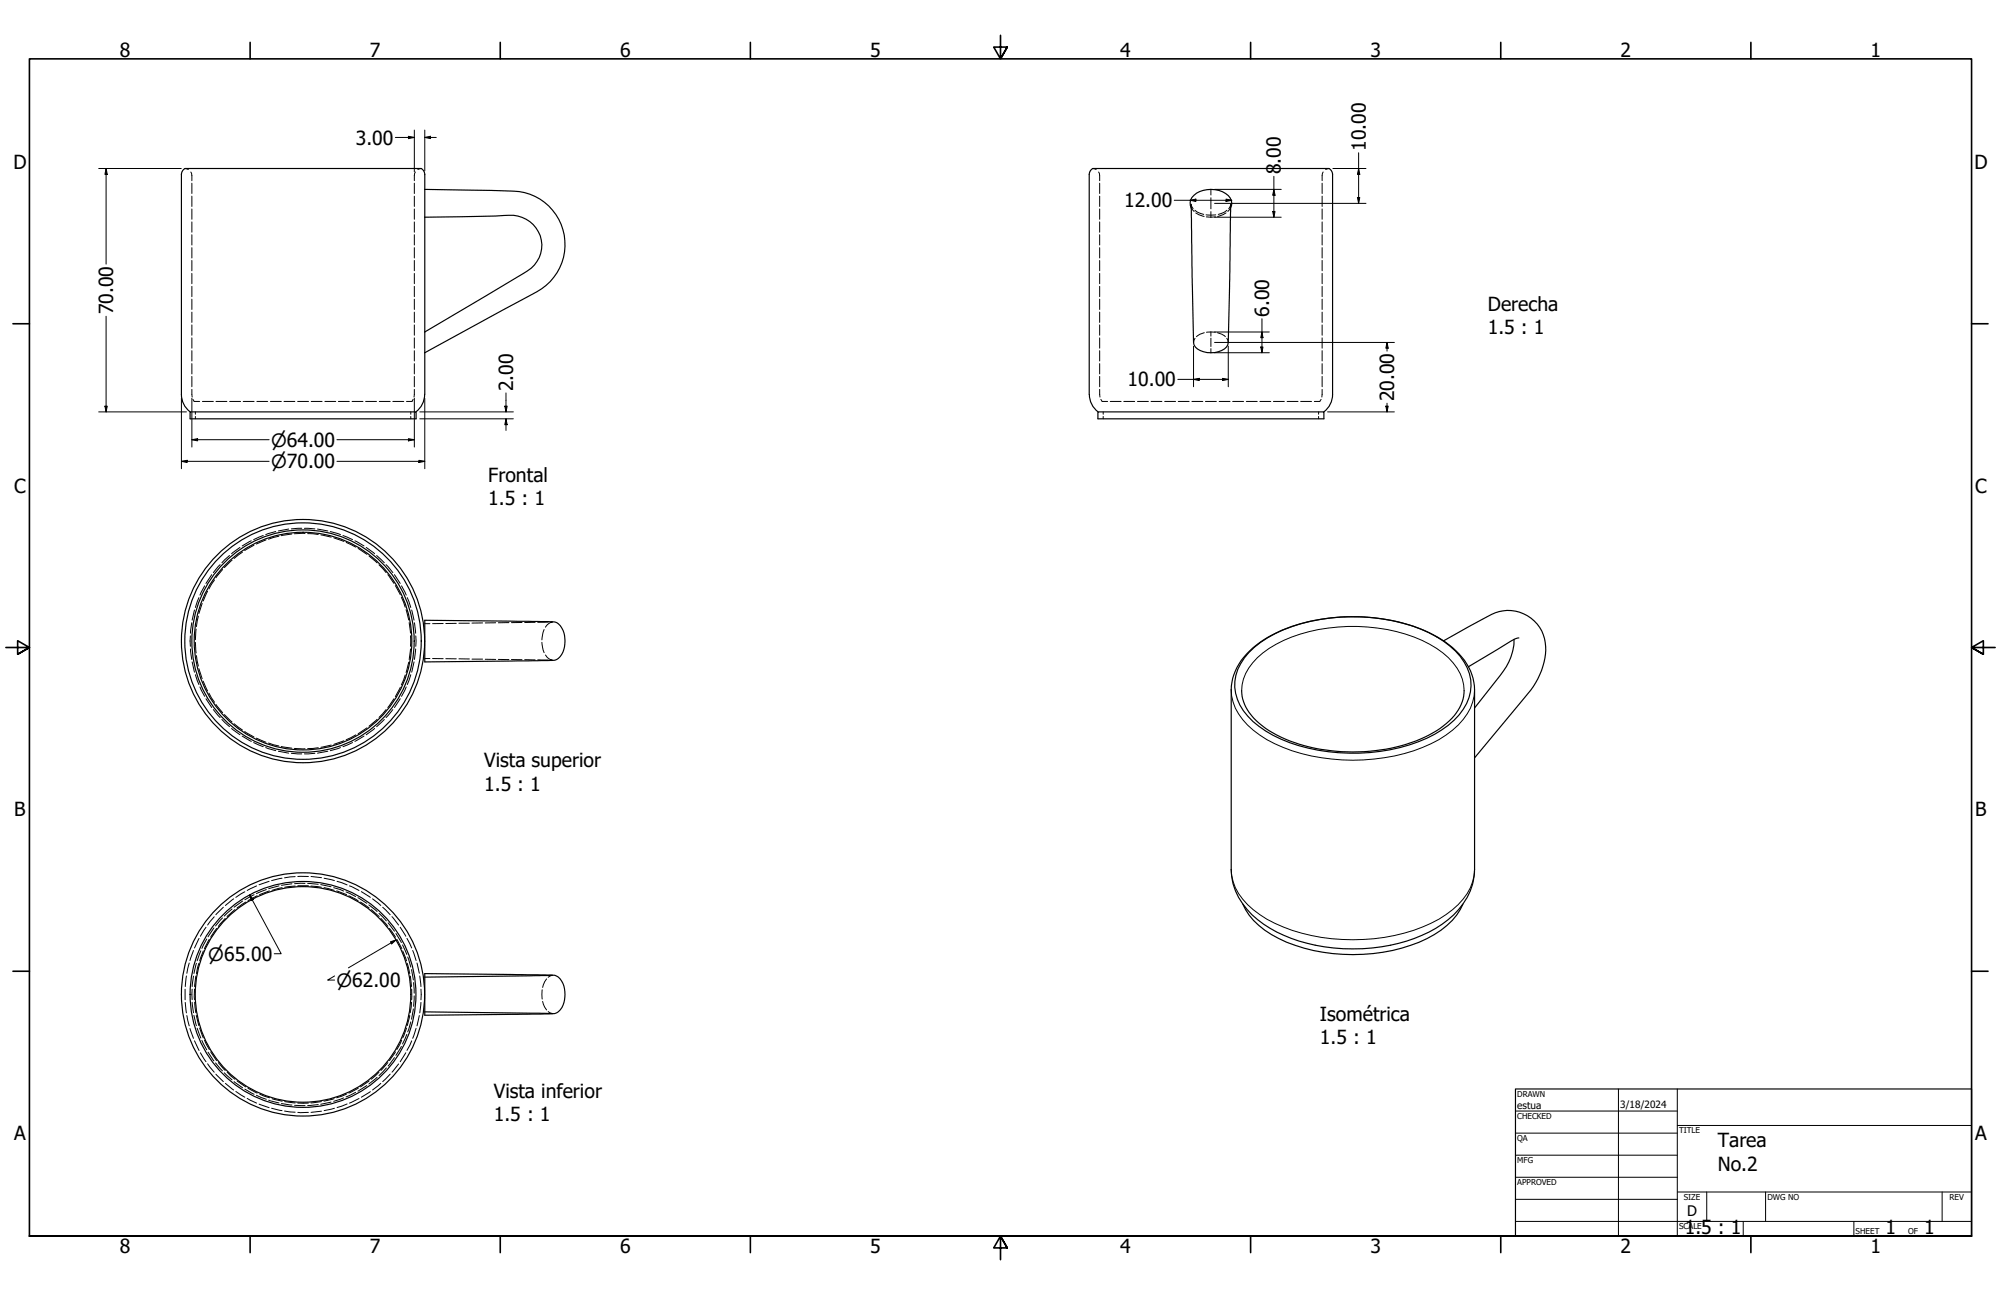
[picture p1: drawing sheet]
<svg xmlns="http://www.w3.org/2000/svg" width="864mm" height="559mm" viewBox="0 0 864 559" stroke-linecap="round" stroke-linejoin="round" font-family="sans-serif">
<!-- layer: Hidden (ANSI) -->
<g fill="none" stroke="#000" stroke-width=".43">
<path d="M79.8 72.7l1.5 .5M82.4 74.2l.4 1.6v2.2M82.8 79.1v4.4M178.8 79.1v4.4M179.3 74.2l-.5 1.6v2.2M181.8 72.7l-1.5 .5M471.6 72.7l1.5 .5M474.2 74.2l.4 1.6v2.2M474.6 79.1v4.4M570.6 79.1v4.4M571.1 74.2l-.5 1.6v2.2M573.6 72.7l-1.5 .5"/>
<path d="M82.8 84.6v4.5M82.8 90.2v4.4M82.8 95.8v4.4M178.8 84.6v4.5M178.8 90.2v4.4M178.8 95.8v4.4M474.6 84.6v4.5M474.6 90.2v4.4M474.6 95.8v4.4M514 88.1l.9 1.9M514.1 89.7l1.3 1.5M515.7 90.7l1.1 .9 2.7 .9"/>
<path d="M516.1 91.9l3.6 1.5M520.5 92.7h4.2M520.6 93.6l2 .1M522.6 81.7v2.4M522.6 85.3v4.8M522.6 91.3v2.4M524.6 93.6l-2 .1M529.1 91.9l-3.6 1.5M529.5 90.7l-1.1 .9-2.6 .9M531.1 89.7l-1.2 1.5M531.2 88.1l-.9 1.9M570.6 84.6v4.5"/>
<path d="M570.6 90.2v4.4M570.6 95.8v4.4M82.8 101.3v4.4M82.8 106.9v4.4M82.8 112.4v4.4M82.8 118v4.4M178.8 101.3v4.4M178.8 106.9v4.4M178.8 112.4v4.4M178.8 118v4.4M474.6 101.3v4.4M474.6 106.9v4.4"/>
<path d="M474.6 112.4v4.4M474.6 118v4.4M570.6 101.3v4.4M570.6 106.9v4.4M570.6 112.4v4.4M570.6 118v4.4M82.8 123.6v4.4M82.8 129.1v4.4M82.8 134.7v4.4M178.8 123.6v4.4M178.8 129.1v4.4M178.8 134.7v4.4"/>
<path d="M474.6 123.6v4.4M474.6 129.1v4.4M474.6 134.7v4.4M570.6 123.6v4.4M570.6 129.1v4.4M570.6 134.7v4.4M82.8 140.2v4.5M82.8 145.8v4.4M82.8 151.3v4.5M82.8 156.9v4.5M178.8 140.2v4.5M178.8 145.8v4.4"/>
<path d="M178.8 151.3v4.5M178.8 156.9v4.5M474.6 140.2v4.5M474.6 145.8v4.4M474.6 151.3v4.5M474.6 156.9v4.5M515.7 146l-.6 1.8M519.7 143.6l-1.8 .6-1.5 1.1M522.6 143.3l-1.9 .1M522.6 143.3l1.9 .1M522.6 143.3v1.7M522.6 145.9v3.6"/>
<path d="M522.6 150.4v1.8M525.5 143.6l1.8 .6 1.5 1.1M529.5 146l.6 1.8M570.6 140.2v4.5M570.6 145.8v4.4M570.6 151.3v4.5M570.6 156.9v4.5M82.8 168l.1 3.3M82.8 162.4v4.5M83.2 172.3l.6 .9h2.4M84.3 177.7v1.1M84.3 179.7v1"/>
<path d="M87.4 173.2h4.7M93.2 173.2h4.7M99.1 173.2h4.7M105 173.2h4.7M110.9 173.2h4.6M116.7 173.2h4.7M122.6 173.2h4.7M128.5 173.2h4.7M134.3 173.2h4.7M140.2 173.2h4.7M146 173.2h4.7M152 173.2h4.7"/>
<path d="M157.8 173.2h4.7M163.7 173.2h4.7M169.5 173.2h4.7M177.3 177.7v1.1M177.3 179.7v1M178.3 172.3l-.5 .9h-2.3M178.8 168l-.1 3.3M178.8 162.4v4.5M474.6 168l.1 3.3M474.6 162.4v4.5M475.1 172.3l.6 .9h2.3M476.1 177.7v1.1"/>
<path d="M476.1 179.7v1M479.2 173.2h4.7M485 173.2h4.7M490.9 173.2h4.7M496.8 173.2h4.7M502.7 173.2h4.7M508.5 173.2h4.7M514.4 173.2h4.7M520.3 173.2h4.7M526.2 173.2h4.7M532 173.2h4.7M537.9 173.2h4.7"/>
<path d="M543.8 173.2h4.6M549.6 173.2h4.7M555.5 173.2h4.7M561.3 173.2h4.7M569.1 177.7v1.1M569.1 179.7v1M570.2 172.3l-.6 .9h-2.4M570.6 168l-.1 3.3M570.6 162.4v4.5M99.1 239.7l-3.3 3.1M103.6 236.2l-3.7 2.8M104.6 238.3l-3.6 2.7"/>
<path d="M108.5 233.4l-4 2.2M109.6 235.3l-4 2.3M113.6 231.1l-4.1 1.8M114.8 233l-4.2 1.8M119 229.4l-4.3 1.3M120.3 231.4l-4.4 1.3M124.6 228.3l-4.5 .8M125.9 230.4l-4.5 .7M130.2 228l-4.5 .2M131.4 228l4.5 .2M131.6 230.2l-4.5 .1M132.8 230.3l4.6 .3"/>
<path d="M137 228.3l4.5 .8M138.5 230.8l4.4 1M142.6 229.4l4.3 1.3M144.1 232.1l4.3 1.5M148 231.1l4.1 1.8M149.4 234.1l4.1 2M153.2 233.4l3.9 2.2M154.6 236.7l3.8 2.5M158.1 236.2l3.6 2.8M159.3 239.9l3.5 3M162.6 239.7l3.3 3.1M85.9 257.9l-1.6 4.2"/>
<path d="M88.3 252.8l-2 4M89.6 255.1l-1.9 4.2M91.4 248l-2.5 3.8M92.6 250.3l-2.4 3.8M95 243.6l-2.9 3.5M96.1 245.7l-2.9 3.6M100.1 241.7l-3.3 3.2M163.6 243.7l3 3.4M166.6 243.6l2.9 3.5M167.4 248l2.6 3.7M170.2 248l2.5 3.8M170.6 252.7l2.2 4"/>
<path d="M173.2 257.7l1.7 4.3M173.3 252.8l2 4M175.8 257.9l1.5 4.2M82.2 274.4v4.5M82.7 268.7l-.5 4.5M83.9 263.2l-1 4.4M84.3 277.2l.3 4.5M84.6 271.5l-.3 4.5M85.6 265.9l-.8 4.5M87.2 260.3l-1.3 4.4M175.3 263.1l1.1 4.4M176.6 268.7l.6 4.5"/>
<path d="M177.2 274.3v4.6M177.7 263.2l1 4.4M178.9 268.7l.5 4.5M179.5 274.4v4.5M183.3 269.1h2.2M191.3 269l-4.6 .1M196.9 269h-4.5M198.1 268.9h4.5M208.3 268.8l-4.6 .1M213.9 268.7l-4.5 .1M219.6 268.7h-4.5M225.3 268.6l-4.6 .1"/>
<path d="M230.9 268.5l-4.5 .1M233.9 277.2l.9 4.4M234.8 271.7l-.9 4.4M236.7 268.4l-4.6 .1M237.7 268.4h.7l-.3 .1a4.2 4.2 0 0 0-2.7 2.1M82.2 280l.5 4.5M82.9 285.6l1 4.5M84.3 291.1l1.6 4.3M84.8 282.9l.8 4.5M85.9 288.5l1.3 4.4M86.3 296.4l2 4.1M87.7 293.9l1.9 4.2"/>
<path d="M90.2 299.1l2.4 3.9M172.8 296.5l-2.2 4.1M174.9 291.3l-1.7 4.2M175.3 296.4l-2 4.1M176.4 285.8l-1.1 4.4M177.2 280l-.6 4.6M177.3 291.1l-1.5 4.3M178.7 285.6l-1 4.5M179.4 280l-.5 4.5M183.3 284.2h2.2M186.7 284.2h4.6M192.4 284.2l4.5 .1"/>
<path d="M198.1 284.3l4.5 .1M203.7 284.4h4.6M209.4 284.5h4.5M215.1 284.5l4.5 .1M220.7 284.6l4.6 .1M226.4 284.7h4.5M232.1 284.7l4.6 .1M235.4 282.6l.1 .1a3.8 3.8 0 0 0 2.9 2.2h-.7M88.9 301.5l2.5 3.8M92.1 306.2l2.9 3.4M93.2 304l2.9 3.5M95.8 310.5l3.3 3.1"/>
<path d="M96.8 308.4l3.3 3.1M99.9 314.3l3.7 2.8M101 312.3l3.6 2.7M104.5 317.6l4 2.3M105.6 315.7l4 2.3M110.6 318.5l4.2 1.8M148.4 319.7l-4.3 1.5M153.5 317.1l-4.1 2.1M157.1 317.6l-3.9 2.3M158.4 314.1l-3.8 2.5M161.7 314.3l-3.6 2.8M162.8 310.4l-3.5 3"/>
<path d="M165.9 310.5l-3.3 3.1M166.6 306.2l-3 3.4M169.5 306.2l-2.9 3.4M170 301.6l-2.6 3.7M172.7 301.5l-2.5 3.8M109.5 320.4l4.1 1.8M114.7 322.6l4.3 1.3M115.9 320.6l4.4 1.3M120.1 324.2l4.5 .8M121.4 322.1l4.5 .7M125.7 325.1l4.5 .2M127.1 323l4.5 .1"/>
<path d="M135.9 325.1l-4.5 .2M137.4 322.6l-4.6 .4M141.5 324.2l-4.5 .8M142.9 321.5l-4.4 1M146.9 322.6l-4.3 1.3M152.1 320.4l-4.1 1.8M121.7 379l-4.5 1M127.4 378.3l-4.6 .5M128.5 378.2h4.6M134.2 378.2l4.5 .5M139.9 379l4.4 1M92.5 395.6l-2.9 3.6"/>
<path d="M96 396.1l-3 3.4M96.4 391.5l-3.2 3.2M97.2 396.3l-3 3.4M100.1 392.2l-3.3 3.1M100.8 387.9l-3.5 2.8M101.4 392.5l-3.4 3M104.7 388.8l-3.7 2.7M105.7 384.8l-3.9 2.4M106 389.3l-3.7 2.5M109.7 386.1l-4 2.1M110.7 382.3l-4 1.9M111 386.5l-4 2.2"/>
<path d="M114.9 383.9l-4.2 1.7M116.1 380.3l-4.3 1.5M116.3 384.4l-4.3 1.7M120.4 382.3l-4.4 1.2M121.8 383l-4.4 1.2M126 381.4l-4.5 .6M127.4 382.3l-4.5 .5M128.5 382.2h4.6M131.6 381.2l-4.5 .1M132.8 381.2l4.6 .4M134.2 382.3l4.5 .5M138.4 381.7l4.5 1"/>
<path d="M139.8 383l4.4 1.2M144 383l4.3 1.5M145.3 384.4l4.2 1.7M145.5 380.3l4.3 1.5M149.4 384.9l4.1 1.9M150.6 386.5l4 2.2M150.8 382.3l4.1 1.9M154.5 387.3l3.8 2.5M155.6 389.3l3.7 2.5M156 384.7l3.8 2.5M159.2 390.5l3.6 2.8M160.2 392.5l3.4 3"/>
<path d="M160.8 387.9l3.5 2.8M163.6 394.1l3.2 3.3M164.4 396.3l3 3.4M165.2 391.5l3.2 3.2M167.5 398.2l2.7 3.6M169.2 395.5l2.8 3.7M81.7 415.5l-1.1 4.5M83.5 410.1l-1.5 4.4M84.8 415.7l-1.1 4.4M85.9 415.7l-1.1 4.4M85.9 404.9l-2 4.2M86.7 410.3l-1.6 4.3"/>
<path d="M87.8 410.3l-1.6 4.3M88.9 400.1l-2.4 3.9M89.2 405.2l-2.1 4.1M90.4 405.3l-2.2 4M92.3 400.4l-2.5 3.8M93.5 400.6l-2.6 3.8M168.1 400.6l2.6 3.8M170.9 402.8l2.3 3.9M171.3 405.3l2.1 4M172.7 400.1l2.4 3.9M173.7 407.7l1.9 4.2M173.8 410.3l1.7 4.3"/>
<path d="M175.6 404.9l2.1 4.2M175.8 415.7l1 4.4M176 412.9l1.3 4.4M177.6 418.4l.8 4.4M178.1 410.1l1.5 4.4M180 415.5l1 4.5M79.9 426.8v4.6M79.9 432.6l.6 4.5M80.5 421.1l-.6 4.6M80.6 438.2l1.1 4.5M82.9 432.5l.6 4.5M82.9 426.8v4.6"/>
<path d="M83.5 421.2l-.6 4.5M83.7 438.1l1.1 4.5M83.9 426.8v4.6M84 432.5l.5 4.5M84.5 421.2l-.6 4.5M84.7 438.1l1.1 4.4M176.8 438.1l-1 4.4M177.1 421.2l.5 4.5M177.6 432.5l-.6 4.5M177.7 426.8v4.6M178.4 435.4l-.8 4.4M178.5 424l.3 4.6"/>
<path d="M178.8 429.7l-.3 4.5M181 438.2l-1 4.5M181.2 421.1l.5 4.6M181.7 432.6l-.5 4.5M181.7 426.8v4.6M234 427.1v4M234.2 432.1l.9 2.5 .8 1.2M235.9 422.4l-.8 1.2-.9 2.5M236.6 436.5l1.8 .9M238.4 420.9l-1.8 .8M82 443.8l1.5 4.3M83.9 449.1l2 4.2"/>
<path d="M85.1 443.7l1.6 4.2M86.2 443.6l1.6 4.3M86.5 454.3l2.4 3.9M87.1 448.9l2.1 4.1M88.3 448.9l2.1 4M89.6 459l2.9 3.7M89.8 454l2.5 3.8M90.9 453.9l2.6 3.7M93 458.7l3 3.4M94.2 458.5l3 3.4M167.4 458.5l-3 3.4M170.2 456.4l-2.7 3.6"/>
<path d="M170.7 453.9l-2.6 3.7M172 459.1l-2.8 3.6M173.2 451.5l-2.3 3.9M173.4 448.9l-2.1 4M175.1 454.3l-2.4 3.9M175.5 443.6l-1.7 4.3M175.6 446.3l-1.9 4.2M177.3 440.9l-1.3 4.4M177.7 449.1l-2.1 4.2M179.6 443.7l-1.5 4.4M93.2 463.5l3.2 3.2M96.8 462.9l3.3 3.1"/>
<path d="M97.3 467.5l3.5 2.8M98 462.7l3.4 3M101 466.7l3.7 2.7M101.8 471l3.9 2.5M102.3 466.4l3.7 2.6M105.7 470l4 2.2M106.7 474l4 2M107 469.6l4 2.1M110.7 472.6l4.2 1.7M111.8 476.4l4.3 1.6M112.1 472.1l4.2 1.6M116 474.7l4.4 1.2"/>
<path d="M117.2 478.2l4.5 1M117.4 474.1l4.4 1.1M121.5 476.2l4.5 .6M122.8 479.4l4.6 .5M122.9 475.4l4.5 .5M127.1 476.9l4.5 .2M128.5 480h4.6M128.5 476h4.6M137.4 476.6l-4.6 .4M138.7 475.4l-4.5 .5M138.7 479.5l-4.5 .5M142.9 475.6l-4.5 .9"/>
<path d="M144.2 474.1l-4.4 1.1M144.3 478.2l-4.4 1M148.3 473.8l-4.3 1.4M149.5 472.1l-4.2 1.6M149.8 476.4l-4.3 1.5M153.5 471.4l-4.1 1.9M154.6 469.6l-4 2.1M154.9 474l-4.1 2M158.3 468.4l-3.8 2.5M159.3 466.4l-3.7 2.6M159.8 471l-3.8 2.5M162.8 464.9l-3.6 2.8"/>
<path d="M163.6 462.7l-3.4 3M164.3 467.5l-3.5 2.8M166.8 460.8l-3.2 3.3M168.4 463.5l-3.2 3.2"/>
</g>
<!-- layer: Visible (ANSI) -->
<g fill="none" stroke="#000" stroke-width=".51">
<path d="M183.3 81.7l28.8 .5a42.2 42.2 0 0 1 16.6 1.6 23.3 23.3 0 0 1 15.1 21.3 23.3 23.3 0 0 1-14.1 21.9l-46.4 25.2M183.3 93.7a467.1 467.1 0 0 0 36.3-.8 13.1 13.1 0 0 1 13.8 9.7 13.1 13.1 0 0 1-7.3 15.3l-42.8 25.4M514 88.1l1.1 59.7a5.8 5.8 0 0 0 5.9 4.3 9.1 9.1 0 0 0 8.9-3.3l.8-25.3 .5-35.4M514.1 89.7a4.8 4.8 0 0 1 2.3-6.3 11.6 11.6 0 0 1 14.5 2 4.2 4.2 0 0 1 .2 4.3M82 177.7h97.6v3h-97.6zM183.3 170.2a9.4 9.4 0 0 1-3.8 7.5M183.3 170.2v-94.9l-.4-1.5-1.1-1.1h-102l-.4 .3-.9 1.3-.2 1v94.9a9.4 9.4 0 0 0 3.7 7.5M473.8 177.7h97.6v3h-97.6zM473.9 177.7a9.6 9.6 0 0 1-3.8-7.5v-94.9l.2-1 .9-1.3 .4-.3h102l1.1 1.1 .4 1.5v94.9a9.4 9.4 0 0 1-3.7 7.5M183.3 267.7l51.8 .5a8.9 8.9 0 0 1 5.9 1 11.2 11.2 0 0 1 0 14.9 6.2 6.2 0 0 1-4.6 1l-53.1 .5zM623 276.5l19.3-10.6a16.4 16.4 0 0 1 18.4 .8 16.4 16.4 0 0 1 6 17.3 34.2 34.2 0 0 1-8.5 16.8l-21.8 26.2M653.4 275.9a23.3 23.3 0 0 1-5.9 15.5l-11.1 14.1"/>
<path d="M655.5 275.3l-3.4 1.3-18.4 11.1M535.9 298a20.7 20.7 0 0 0 10.3 16.3 71.6 71.6 0 0 0 47.3 9.6 56.7 56.7 0 0 0 32-12.9 18.3 18.3 0 0 0 6.4-13M538 282.2a56.5 56.5 0 0 1 33.4-15.2 79.7 79.7 0 0 1 49 7.9 31.2 31.2 0 0 1 15.4 17.8l.6 5v77.5a27.6 27.6 0 0 1-11.4 21.6 65.7 65.7 0 0 1-41.1 12.6 65.7 65.7 0 0 1-41.2-12.6 27.6 27.6 0 0 1-11.3-21.6v-77.5a23.3 23.3 0 0 1 6.6-15.5zM539.1 281.5a54.2 54.2 0 0 1 30.9-14.2 78.8 78.8 0 0 1 50 7.5 29.3 29.3 0 0 1 14.2 15.9 19.7 19.7 0 0 1-6.6 20.1 61.2 61.2 0 0 1-36.4 13.9 76.4 76.4 0 0 1-44.9-9.2 27.4 27.4 0 0 1-13-16.4 19.2 19.2 0 0 1 5.8-17.6zM536.4 390.1a33.5 33.5 0 0 0 18.9 16.5 78.3 78.3 0 0 0 60.6-1.6 31.9 31.9 0 0 0 15.5-14.9M183.3 420.1l51.8 .6a8.9 8.9 0 0 1 5.9 .9 11.2 11.2 0 0 1 0 15 6.2 6.2 0 0 1-4.6 .9l-53.1 .6zM183.3 436.6l55.1 .8M238.4 420.9l-55.1 .7"/>
<circle cx="130.8" cy="276.6" r="52.5"/>
<circle cx="130.8" cy="276.6" r="51"/>
<circle cx="130.8" cy="276.6" r="48"/>
<circle cx="130.8" cy="276.6" r="47"/>
<circle cx="130.8" cy="429.1" r="46.5"/>
<circle cx="130.8" cy="429.1" r="48.7"/>
<circle cx="130.8" cy="429.1" r="52.5"/>
</g>
<!-- layer: Hidden (ANSI) -->
<circle cx="530.1" cy="147.8" r=".19" fill="#000"/>
<!-- layer: Visible Narrow (ANSI) -->
<path d="M531.4 297.7a24.6 24.6 0 0 0 12.3 19.5 74.1 74.1 0 0 0 44.8 10.7 71.4 71.4 0 0 0 35.6-10.7 24.6 24.6 0 0 0 12.3-19.5M535.9 298a22.7 22.7 0 0 1 11.9-18.2 72.3 72.3 0 0 1 50.9-8.1 52.7 52.7 0 0 1 26.4 12.1 19.8 19.8 0 0 1 6.8 14.2M531.4 375.2a24.4 24.4 0 0 0 12.3 19.5 74.1 74.1 0 0 0 44.8 10.7 71.4 71.4 0 0 0 35.6-10.7 24.4 24.4 0 0 0 12.3-19.5" fill="none" stroke="#000" stroke-width=".43"/>
<!-- layer: Border (ANSI) -->
<g fill="none" stroke="#000" stroke-width=".7">
<path d="M107.9 18.3v7.1M215.9 18.3v7.1M323.8 18.3v7.1M431.8 15.2v10.2l-2.9-5.1h5.8l-2.9 5.1 2.9-5.1M539.8 18.3v7.1M647.7 18.3v7.1M755.6 18.3v7.1M5.6 139.7h7.1M850.9 139.7h7.1M2.5 279.4h10.2l-5.1-2.9v5.8l5.1-2.9-5.1 2.9M861.1 279.4h-10.2l5.1-2.9v5.8l-5.1-2.9 5.1 2.9M5.6 419.1h7.1"/>
<path d="M850.9 419.1h7.1M12.7 533.4v-508h838.2v508h-838.2h838.2M107.9 533.4v7.1M215.9 533.4v7.1M323.8 533.4v7.1M434.7 538.5l-2.9-5.1 2.9 5.1h-5.8l2.9-5.1v10.2M539.8 533.4v7.1M647.7 533.4v7.1M755.6 533.4v7.1"/>
</g>
<!-- layer: Title (ANSI) -->
<g fill="none" stroke="#000" stroke-width=".43">
<path d="M654 479.4h69.9M698.5 469.9v63.5M723.9 469.9v63.5M654 488.9h69.9M654 498.5h69.9M723.9 485.6h127M654 508h69.9M654 517.5h69.9M723.9 514.3h127M736.6 514.3v12.7M762 514.3v12.7M838.2 514.3v12.7"/>
<path d="M654 527h196.9M752.3 527v6.4M800.1 527v6.4"/>
</g>
<path d="M654 469.9h196.9v63.5h-196.9z" fill="none" stroke="#000" stroke-width=".51"/>
<!-- layer: Dimension (ANSI) -->
<g fill="none" stroke="#000" stroke-width=".43">
<path d="M170.6 59.3h8.2M176.3 58.8l2.5 .5-2.5 .5zM178.8 56.1v18M183.3 59.3l2.5-.5v1zM183.3 56.1v17.6M183.3 59.3h5M42.6 72.7h35.6M45.8 72.7l.5 2.5h-1zM45.8 72.7v41.3M549.8 76.1v17.6M575.2 72.7h14.3M586.4 72.7l.5 2.5h-1z"/>
<path d="M586.4 65.9v21.9M506.8 86.4h24.8M513.6 86.4l2.5-.5v1zM524.2 93.7h28.8M524.2 81.7h28.8M524.2 87.8h65.3M529.1 85.9l2.5 .5-2.5 .5zM549.3 91.2h1l-.5 2.5zM549.8 81.7l.5 2.6h-1zM585.9 85.2h1l-.5 2.6zM45.8 136.5v41.2M544.6 137.5v14.7"/>
<path d="M515.1 149.4v17.5M524.2 152.2h23.6M524.2 143.3h23.6M524.2 147.8h77.6M530.1 149.4v17.5M544.1 149.7h1l-.5 2.5zM544.6 143.3l.5 2.4h-1zM598.6 147.8l.5 2.4h-1zM598.6 147.8v3.7M42.6 177.7h37.9M45.3 175.3h1l-.5 2.4zM78.3 171.8v30.4"/>
<path d="M82.8 171.8v21.1M178.8 171.8v21.1M181.2 177.7h40.4M183.3 171.8v30.4M217.9 175.3h1l-.5 2.4zM218.4 169.5v8.2M508.3 163.7h21.8M515.1 163.7l2.5-.4v.9zM527.6 163.3l2.5 .4-2.5 .5zM573 177.7h28.8M598.1 175.3h1l-.5 2.4zM598.6 174v3.7"/>
<path d="M78.3 199.1l2.5-.5v1zM78.3 199.1h37.8M82.8 189.7l2.5-.4v.9zM82.8 189.7h33.3M145.4 199.1h37.9M145.4 189.7h33.4M176.3 189.3l2.5 .4-2.5 .5zM180.8 198.6l2.5 .5-2.5 .5zM181.2 180.7h40.4M218.4 180.7l.5 2.6h-1zM218.4 180.7v5M107.7 386.1l1.6 2-.8 .5z"/>
<path d="M107.7 386.1l13.6 25.4h-2.9M168.5 406.4l2.4-.8-1.9 1.7zM170.9 405.6l-20.5 12M144.4 421.1l-3 1.8h3"/>
</g>
<g fill="#000">
<path d="M176.3 58.8l2.5 .5-2.5 .5zM183.3 59.3l2.5-.5v1zM45.8 72.7l.5 2.5h-1zM586.4 72.7l.5 2.5h-1zM513.6 86.4l2.5-.5v1zM529.1 85.9l2.5 .5-2.5 .5zM549.3 91.2h1l-.5 2.5zM549.8 81.7l.5 2.6h-1zM585.9 85.2h1l-.5 2.6zM544.1 149.7h1l-.5 2.5zM544.6 143.3l.5 2.4h-1zM598.6 147.8l.5 2.4h-1z"/>
<path d="M45.3 175.3h1l-.5 2.4zM217.9 175.3h1l-.5 2.4zM515.1 163.7l2.5-.4v.9zM527.6 163.3l2.5 .4-2.5 .5zM598.1 175.3h1l-.5 2.4zM78.3 199.1l2.5-.5v1zM82.8 189.7l2.5-.4v.9zM176.3 189.3l2.5 .4-2.5 .5zM180.8 198.6l2.5 .5-2.5 .5zM218.4 180.7l.5 2.6h-1zM107.7 386.1l1.6 2-.8 .5zM168.5 406.4l2.4-.8-1.9 1.7z"/>
</g>
<g font-size="8.4">
<text x="51.7" y="24.4">8</text>
<text x="159.6" y="24.4">7</text>
<text x="267.6" y="24.4">6</text>
<text x="375.5" y="24.4">5</text>
<text x="483.5" y="24.4">4</text>
<text x="591.4" y="24.4">3</text>
<text x="699.4" y="24.4">2</text>
<text x="807.3" y="24.4">1</text>
<text x="153.5" y="62.4">3.00</text>
<text x="589.4" y="65.2" transform="rotate(-90 589.4 65.2)">10.00</text>
<text x="552.8" y="70.7" transform="rotate(-90 552.8 70.7)">.00</text>
<text x="5.8" y="72.9">D</text>
<text x="552.8" y="75.2" transform="rotate(-90 552.8 75.2)">8</text>
<text x="852.1" y="72.9">D</text>
<text x="485.1" y="89.5">12.00</text>
<text x="48.8" y="135.6" transform="rotate(-90 48.8 135.6)">70.00</text>
<text x="547.7" y="136.8" transform="rotate(-90 547.7 136.8)">6.00</text>
<text x="642.1" y="134">Derecha</text>
<text x="642.1" y="144.1">1.5 : 1</text>
<text x="486.7" y="166.8">10.00</text>
<text x="221.4" y="168.8" transform="rotate(-90 221.4 168.8)">2.00</text>
<text x="601.7" y="173.2" transform="rotate(-90 601.7 173.2)">20.00</text>
<text x="210.8" y="208">Frontal</text>
<text x="6.1" y="212.6">C</text>
<text x="852.4" y="212.6">C</text>
<text x="210.8" y="218.1">1.5 : 1</text>
<text x="209" y="331.2">Vista superior</text>
<text x="209" y="341.2">1.5 : 1</text>
<text x="6.2" y="352.3">B</text>
<text x="852.5" y="352.3">B</text>
<text x="569.7" y="440.5">Isométrica</text>
<text x="569.7" y="450.5">1.5 : 1</text>
<text x="213.1" y="473.8">Vista inferior</text>
<text x="213.1" y="483.9">1.5 : 1</text>
<text x="6.1" y="492">A</text>
<text x="852.4" y="492">A</text>
<text x="741.4" y="495.1">Tarea</text>
<text x="741.4" y="505.2">No.2</text>
<text x="727.1" y="532.5">1.5 : 1</text>
<text x="813.8" y="532.6">1</text>
<text x="830.5" y="532.6">1</text>
<text x="51.7" y="540.5">8</text>
<text x="159.6" y="540.5">7</text>
<text x="267.6" y="540.5">6</text>
<text x="375.5" y="540.5">5</text>
<text x="483.5" y="540.5">4</text>
<text x="591.4" y="540.5">3</text>
<text x="699.4" y="540.5">2</text>
<text x="807.3" y="540.5">1</text>
</g>
<g font-size="7.9">
<text x="117" y="192.7">⌀64.00</text>
<text x="117" y="202.1">⌀70.00</text>
<text x="89.9" y="414.5">⌀65.00</text>
<text x="145.2" y="425.8">⌀62.00</text>
</g>
<text font-size="6.3" x="728.1" y="524.9">D</text>
<g font-size="4.3">
<text x="654.8" y="478.6">estua</text>
<text x="699.3" y="478">3/18/2024</text>
</g>
<g font-size="3.5">
<text x="654.8" y="473.2">DRAWN</text>
<text x="654.8" y="482.8">CHECKED</text>
<text x="724.7" y="488.9">TITLE</text>
<text x="654.8" y="492.3">QA</text>
<text x="654.8" y="501.8">MFG</text>
<text x="654.8" y="511.4">APPROVED</text>
<text x="726.7" y="517.7">SIZE</text>
<text x="762.8" y="517.7">DWG NO</text>
<text x="841.4" y="517.7">REV</text>
<text x="724.7" y="530.4">SCALE</text>
<text x="800.9" y="532.6">SHEET</text>
<text x="823.6" y="532.6">OF</text>
</g>
</svg>
